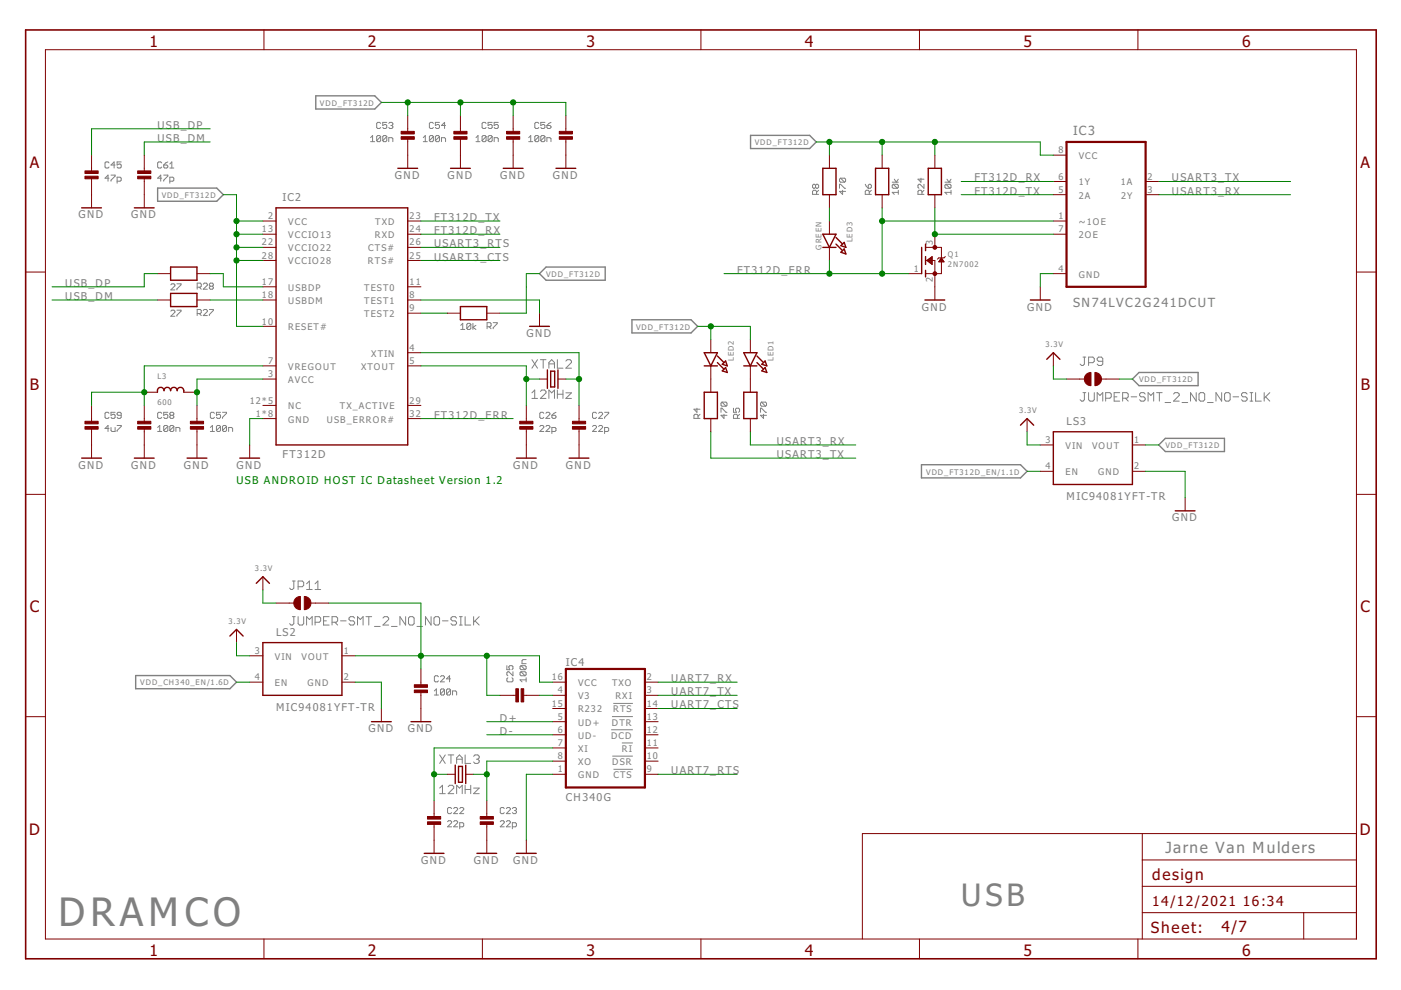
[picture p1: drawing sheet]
<svg xmlns="http://www.w3.org/2000/svg" width="297mm" height="210mm" viewBox="0 0 297 210" stroke-linecap="round" stroke-linejoin="round" font-family="sans-serif">
<g fill="none" stroke="#808080" stroke-width=".21">
<path d="M23.1 37.8h-.8l.6-.7v1.3M23.1 34.5l-.2-.2h-.4l-.2 .2v.9l.2 .2h.4l.2-.2M23.5 37.1h.9v.2l-.9 .9v.2M24.4 35h-.9l.7-.7v1.3M24.8 38.4h.7l.2-.2v-.4l-.2-.2h-.7v1.2M25.7 34.3h-.9v.7l.5-.2 .4 .2v.4l-.2 .2h-.5l-.2-.2M34.3 37.8h-.9l.7-.7v1.3M34.3 34.5l-.2-.2h-.4l-.3 .2v.9l.3 .2h.4l.2-.2M34.7 35h.7l.2 .4-.2 .2h-.5l-.2-.2zM34.7 37.1h.9v.2l-.9 .9v.2M35.6 34.3l-.9 .7M36 38.4h.6l.3-.2v-.4l-.3-.2h-.6v1.2"/>
<path d="M36 35.6h.9M36 34.8l.4-.5v1.3M78.6 29.2l.4-.5v1.3M78.6 30h.8M80.7 29v.8l-.2 .2h-.4l-.2-.2M80.7 26.2l-.2-.2h-.4l-.2 .2v.8l.2 .2h.4l.2-.2M80.7 29l-.2-.3h-.4l-.2 .3v.8M80.7 29l-.8 .8M82 29v.8l-.2 .2h-.4l-.2-.2M82 29l-.2-.3h-.4l-.2 .3v.8M82 26h-.8v.6l.4-.2 .4 .2v.4l-.2 .2h-.4l-.2-.2M82 29l-.8 .8"/>
<path d="M82.4 30v-.8h.7l.2 .2v.6M82.4 26.2l.2-.2h.5l.2 .2-.2 .4M82.9 26.6h.2M83.1 26.6l.2 .2-.2 .4h-.5l-.2-.2M89.7 30h.9M89.7 29.2l.5-.5v1.3M91.9 29v.8l-.2 .2h-.5l-.2-.2M91.9 29l-.2-.3h-.5l-.2 .3v.8M91.9 26.2l-.2-.2h-.5l-.2 .2v.8l.2 .2h.5l.2-.2M91.9 29l-.9 .8M93.2 29v.8l-.2 .2h-.5l-.2-.2M93.2 29l-.2-.3h-.5l-.2 .3v.8"/>
<path d="M93.2 26h-.9v.6l.5-.2 .4 .2v.4l-.2 .2h-.5l-.2-.2M93.2 29l-.9 .8M93.6 30v-.8h.7l.2 .2v.6M94.5 26.6h-.9l.7-.6v1.2M100.9 30h.9M100.9 29.2l.4-.5v1.3M103.1 29v.8l-.3 .2h-.4l-.2-.2M103.1 29l-.3-.3h-.4l-.2 .3v.8M103.1 26.2l-.3-.2h-.4l-.2 .2v.8l.2 .2h.4l.3-.2M103.1 29l-.9 .8M104.4 29v.8l-.3 .2h-.4l-.2-.2M104.4 29l-.3-.3h-.4l-.2 .3v.8"/>
<path d="M104.4 26h-.9v.6l.4-.2 .5 .2v.4l-.3 .2h-.4l-.2-.2M104.4 29l-.9 .8M104.8 30v-.8h.6l.2 .2v.6M105.6 26h-.8v.6l.4-.2 .4 .2v.4l-.2 .2h-.4l-.2-.2M112.1 30h.8M112.1 29.2l.4-.5v1.3M114.2 26.2l-.2-.2h-.4l-.2 .2v.8l.2 .2h.4l.2-.2M114.2 29l-.2-.3h-.4l-.2 .3v.8M114.2 29v.8l-.2 .2h-.4l-.2-.2M114.2 29l-.8 .8M115.5 29v.8l-.2 .2h-.4l-.2-.2M115.5 29l-.2-.3h-.4l-.2 .3v.8"/>
<path d="M115.5 26h-.8v.6l.4-.2 .4 .2v.4l-.2 .2h-.4l-.2-.2M115.5 29l-.8 .8M116 30v-.8h.6l.2 .2v.6M116 26.6h.6l.2 .4-.2 .2h-.4l-.2-.2zM116.8 26l-.8 .6M172.9 39.3l-.2-.2-.4 .2v.4l.2 .2 .4-.2M172.9 39.3l.2-.2 .5 .2v.4l-.3 .2-.4-.2M172.9 39.3v.4M178 39.9v-.8h.2l.9 .8h.2M178.2 37.8l-.2 .2v.4l.2 .2h.9M178.2 37.8h.9l.2 .2v.4l-.2 .2M178.2 37.8l.9 .8"/>
<path d="M183.5 39.1l.6 .8M184.1 39.3l.4-.2 .2 .2v.4l-.2 .2h-.4zM189.2 38.6h1.3M189.4 39.1h.8l.3 .2v.4l-.3 .2M189.4 39.1l-.2 .2v.4l.2 .2h.8M189.4 39.1l.8 .8M189.6 38l.4 .6 .5-.6M195.3 37.8v.8l-.7-.6h1.3M195.9 39.1v.8l-.8-.8h-.3l-.2 .2v.4l.2 .2M200.3 38.6h1.3M200.6 39.1l-.3 .2v.4l.3 .2h.8M200.6 39.1h.8l.2 .2v.4l-.2 .2"/>
<path d="M200.6 39.1l.8 .8M200.8 38l.4 .6 .4-.6M173.1 41.2v-.6l-.2-.3h-.4l-.2 .3v.6h1.3M173.6 40.3l-.5 .5M178.6 40.3v.9l-.6-.6h1.3M184.3 41.2v-.6l-.2-.3h-.4l-.2 .3v.6h1.2M184.7 40.3l-.4 .5M190.5 40.8h-1.3l.4 .4M190.5 40.3v.9M195.5 41.2v-.6l-.2-.3h-.5l-.2 .3v.6h1.3M195.9 40.3l-.4 .5M201.6 40.8h-1.3l.5 .4"/>
<path d="M201.6 40.3v.9M36.2 66l.2-.2h.5l.2 .2v.2l-.9 .9h.9M36.2 60.4l.2-.2h.5l.2 .2v.2l-.9 .9h.9M37.5 65.8h.9v.2l-.9 .8v.3M37.5 60.2h.9v.2l-.9 .9v.2M41.8 60.9h.7l.2-.2v-.4l-.2-.3h-.7v1.3M41.8 66.5h.7l.2-.2v-.5l-.2-.2h-.7v1.3M42.2 66.5l.5 .4M42.2 60.9l.5 .4M43.1 65.8l.2-.2h.5l.2 .2v.3l-.9 .8h.9M43.1 60.3l.2-.3h.5l.2 .3v.2l-.9 .8h.9M44.4 65.6h.8v.2l-.8 .9v.2"/>
<path d="M44.6 60.7l-.2-.2 .2-.5h.4l.2 .3-.2 .4M44.6 60.7l-.2 .2 .2 .4h.4l.2-.2-.2-.4M44.6 60.7h.4M97.7 69l.4-.4v1.2M97.7 69.8h.9M99.8 68.8v.8l-.2 .2h-.4l-.2-.2M99.8 68.8l-.2-.2h-.4l-.2 .2v.8M99.8 68.8l-.8 .8M100.3 68.6v1.2M100.9 69l-.6 .4 .6 .4M103.3 69.3h.6l.2-.2v-.5l-.2-.2h-.6v1.3M103.7 69.3l.4 .4"/>
<path d="M104.6 68.4h.8v.2l-.8 .9v.2M112.8 76.3l1.2 1.8M114 76.3l-1.2 1.8M114.6 76.3h1.2M115.2 76.3v1.8M116.4 78.1v-1.2l.6-.6 .6 .6v1.2M116.4 77.2h1.2M118.2 76.3v1.8h1.2M120 76.6l.3-.3h.6l.3 .3v.3l-1.2 1.2h1.2M229.6 75.7h.6M229.9 75.7v1.5l-.3 .3h-.3l-.3-.3M230.8 76.9h.9l.3-.3v-.6l-.3-.3h-.9v1.8"/>
<path d="M233.8 76.6h-.9l-.3-.3v-.3l.3-.3h.6l.3 .3v1.2l-.3 .3h-.6l-.3-.3M23.1 87.6l-.2-.2h-.4l-.2 .2v.9l.2 .2h.4l.2-.2M23.1 90.8h-.8l.6-.6v1.3M23.5 90.6v.7l.2 .2h.7v-.9M24.4 87.4h-.9v.7l.5-.3 .4 .3v.4l-.2 .2h-.5l-.2-.2M24.8 90.2h.9v.2l-.9 .9v.2M25.7 88.1h-.7l-.2-.3 .2-.4h.5l.2 .2v.9l-.2 .2h-.5l-.2-.2M33.4 91.5h.9M33.4 90.6l.5-.4v1.3M34.3 87.6l-.2-.2h-.4l-.3 .2v.9l.3 .2h.4l.2-.2M35.6 87.4h-.9v.7l.4-.3 .5 .3v.4l-.2 .2h-.5l-.2-.2M35.6 90.4v.9l-.2 .2h-.5l-.2-.2"/>
<path d="M35.6 90.4l-.2-.2h-.5l-.2 .2v.9M35.6 90.4l-.9 .9M36.2 88.1h.4M36.2 88.1l-.2-.3 .2-.4h.4l.3 .2-.3 .5M36.2 88.1l-.2 .2 .2 .4h.4l.3-.2-.3-.4M36.9 90.4v.9l-.3 .2h-.4l-.2-.2M36.9 90.4l-.3-.2h-.4l-.2 .2v.9M36.9 90.4l-.9 .9M37.3 91.5v-.9h.6l.2 .2v.7M44.6 91.5h.9M44.6 90.6l.4-.4v1.3M45.5 87.6l-.2-.2h-.5l-.2 .2v.9l.2 .2h.5l.2-.2"/>
<path d="M46.8 87.4h-.9v.7l.4-.3 .5 .3v.4l-.3 .2h-.4l-.2-.2M46.8 90.4v.9l-.3 .2h-.4l-.2-.2M46.8 90.4l-.3-.2h-.4l-.2 .2v.9M46.8 90.4l-.9 .9M47.2 87.4h.8v.2l-.8 .9v.2M48 90.4v.9l-.2 .2h-.4l-.2-.2M48 90.4l-.2-.2h-.4l-.2 .2v.9M48 90.4l-.8 .9M48.5 91.5v-.9h.6l.2 .2v.7M112.8 83.3l.6-.6v1.8M112.8 84.5h1.2M114.4 90.4l.3-.2h.4l.2 .2v.2l-.9 .9h.9"/>
<path d="M114.6 83l.3-.3h.6l.3 .3v.3l-1.2 1.2h1.2M115.3 87.6l-.2-.2h-.4l-.3 .2v.9l.3 .2h.4l.2-.2M115.7 87.6l.3-.2h.4l.2 .2v.2l-.9 .9h.9M115.7 90.4l.3-.2h.4l.2 .2v.2l-.9 .9h.9M116.4 84.5v-1.8l.6 .6 .6-.6v1.8M117 88.1h.7l.2 .4-.2 .2h-.5l-.2-.2zM117 91.5h.7l.2-.2v-.5l-.2-.2h-.7v1.3M117.9 87.4l-.9 .7M118.2 82.7v1.8M118.2 83.6h1.2M119.4 82.7v1.8M120 83.3h1.2l-1.2 1.2h1.2"/>
<path d="M125.6 90.4l.2-.2h.5l.2 .2v.2l-.9 .9h.9M126.5 87.6l-.2-.2h-.5l-.2 .2v.9l.2 .2h.5l.2-.2M126.9 87.6l.2-.2h.5l.2 .2v.2l-.9 .9h.9M126.9 90.4l.2-.2h.5l.2 .2v.2l-.9 .9h.9M128.2 87.4h.9v.2l-.9 .9v.2M128.2 91.5h.6l.3-.2v-.5l-.3-.2h-.6v1.3M147.8 86.6v.8l-.7-.6h1.3M148 88.7v-.6l-.2-.3h-.5l-.2 .3v.6h1.3M148.4 87.8l-.4 .5M152.9 87.4v-.8h.2l.8 .8h.2M153.1 85.3l-.2 .2v.4l.2 .2h.8M153.1 85.3h.8l.2 .2v.4l-.2 .2"/>
<path d="M153.1 85.3l.8 .8M153.5 87.8v.9l-.6-.6h1.2M155.5 86.6v.8h.6l-.2-.4 .2-.4h.5l.2 .2v.4l-.2 .2M156.4 88.7v-.6l-.3-.3h-.4l-.2 .3v.6h1.3M156.8 87.8l-.4 .5M161.2 87.4v-.8h.3l.8 .8h.2M161.5 85.3l-.3 .2v.4l.3 .2h.8M161.5 85.3h.8l.2 .2v.4l-.2 .2M161.5 85.3l.8 .8M161.9 87.8v.9l-.7-.6h1.3M229.6 83.2h.6M229.9 83.2v1.6l-.3 .2h-.3l-.3-.2"/>
<path d="M230.8 83.2v1.6l.3 .2h.6l.3-.2v-1.6M232.6 85v-1.8l.6 .6 .6-.6v1.8M234.4 84.4h.9l.3-.3v-.6l-.3-.3h-.9v1.8M236.2 84.1h.6M237.4 83.2h-1.2v1.8h1.2M238 84.4h.9l.3-.3v-.6l-.3-.3h-.9v1.8M238.6 84.4l.6 .6M239.8 84.1h1.2M242.8 83.5l-.3-.3h-.6l-.3 .3v.3l.3 .3h.6l.3 .3v.4l-.3 .2h-.6l-.3-.2M243.4 85v-1.8l.6 .6 .6-.6v1.8M245.2 83.2h1.2M245.8 83.2v1.8"/>
<path d="M247 85.3h1.2M248.8 83.5l.3-.3h.6l.3 .3v.3l-1.2 1.2h1.2M250.6 85.3h1.2M253.6 83.2v1.8l-1.2-1.8v1.8M254.2 83.5l.3-.3h.6l.3 .3v1.3l-.3 .2h-.6l-.3-.2zM256 85.3h1.2M259 83.2v1.8l-1.2-1.8v1.8M259.9 83.2h.6l.3 .3v1.3l-.3 .2h-.6l-.3-.2v-1.3zM261.4 84.1h1.2M264.4 83.5l-.3-.3h-.6l-.3 .3v.3l.3 .3h.6l.3 .3v.4l-.3 .2h-.6l-.3-.2M265 83.2h.6M265 85h.6"/>
<path d="M265.3 83.2v1.8M266.2 83.2v1.8h1.2M268 83.2v1.8M268.3 84.1l.9 .9M269.2 83.2l-1.2 1.2M62 130.7h.6M62 123.2h.6M62.3 130.7v1.5l-.3 .3h-.3l-.3-.3M62.3 123.2v1.5l-.3 .3h-.3l-.3-.3M63.2 130.7v1.5l.3 .3h.6l.3-.3v-1.5M63.2 124.4h.9l.3-.3v-.6l-.3-.3h-.9v1.8M65 132.5v-1.8l.6 .6 .6-.6v1.8"/>
<path d="M65 125h1.2M65 123.8l.6-.6v1.8M66.8 131.9h.9l.3-.3v-.6l-.3-.3h-.9v1.8M66.8 125h1.2M66.8 123.8l.6-.6v1.8M68.6 131.6h.6M69.8 130.7h-1.2v1.8h1.2M70.4 131.9h.9l.3-.3v-.6l-.3-.3h-.9v1.8M71 131.9l.6 .6M72.2 131.6h1.2M75.2 131l-.3-.3h-.6l-.3 .3v.3l.3 .3h.6l.3 .3v.3l-.3 .3h-.6l-.3-.3M75.8 132.5v-1.8l.6 .6 .6-.6v1.8"/>
<path d="M77.6 130.7h1.2M78.2 130.7v1.8M79.4 132.8h1.2M81.2 131l.3-.3h.6l.3 .3v.3l-1.2 1.2h1.2M83 132.8h1.2M86 130.7v1.8l-1.2-1.8v1.8M86.6 131l.3-.3h.6l.3 .3v1.2l-.3 .3h-.6l-.3-.3zM88.4 132.8h1.2M91.4 130.7v1.8l-1.2-1.8v1.8M92 131l.3-.3h.6l.3 .3v1.2l-.3 .3h-.6l-.3-.3zM93.8 131.6h1.2M96.8 131l-.3-.3h-.6l-.3 .3v.3l.3 .3h.6l.3 .3v.3l-.3 .3h-.6l-.3-.3"/>
<path d="M97.4 132.5h.6M97.4 130.7h.6M97.7 130.7v1.8M98.6 130.7v1.8h1.2M100.4 130.7v1.8M100.7 131.6l.9 .9M101.6 130.7l-1.2 1.2M111.5 139.8h-.6l-.2 .3v.6h.8M92.1 146.5l.4-.4v1.3M92.1 147.4h.9M93 143.5l-.3-.2h-.4l-.2 .2v.9l.2 .2h.4l.3-.2M93.4 143.5l.2-.2h.4l.2 .2v.2l-.8 .9h.8"/>
<path d="M94.2 146.3v.9l-.2 .2h-.4l-.2-.2M94.2 146.3l-.2-.2h-.4l-.2 .2v.9M94.2 146.3l-.8 .9M95.5 146.3v.9l-.2 .2h-.4l-.2-.2M95.5 146.3l-.2-.2h-.4l-.2 .2v.9M95.5 146.3l-.8 .9M95.5 143.9h-.8l.6-.6v1.3M95.9 147.4v-.9h.7l.2 .2v.7M107.5 141.1v.9h.6l-.2-.4 .2-.5h.4l.3 .3v.4l-.3 .2M107.7 143.7l-.2 .2v.5l.2 .2h.8l.3-.2v-.5l-.3-.2M108.8 142.4v.9l-.9-.9h-.2l-.2 .2v.5l.2 .2M110.5 141.1h.8l.2 .3v.4l-.2 .2"/>
<path d="M110.5 142.4h.8l.2 .2v.5l-.2 .2M110.5 142.4l-.2 .2v.5l.2 .2h.8M110.5 141.1l-.2 .3v.4l.2 .2h.8M110.5 142.4l.8 .9M110.5 141.1l.8 .9M111.5 144.1h-1.2l.4 .5M111.5 143.7v.9M129.6 154.7h4.6M129.8 151.9h4.4M130 149.1h4.2M131.8 157.5h2.4M93.2 167.1l.6-.6v1.8"/>
<path d="M93.2 168.3h1.2M93.2 160.1l1.2 1.8M94.4 160.1l-1.2 1.8M94.9 174.2l.2-.2h.4l.3 .2v.2l-.9 .9h.9M95 166.8l.3-.3h.6l.3 .3v.3l-1.2 1.2h1.2M95 160.1h1.2M95.6 160.1v1.8M95.8 171.4l-.3-.2h-.4l-.2 .2v.9l.2 .2h.4l.3-.2M96.2 174.2l.2-.2h.4l.2 .2v.2l-.8 .9h.8M96.2 171.4l.2-.2h.4l.2 .2v.2l-.8 .9h.8M96.8 161.9v-1.2l.6-.6 .6 .6v1.2M96.8 168.3v-1.8l.6 .6 .6-.6v1.8"/>
<path d="M96.8 161h1.2M97.5 175.3h.6l.2-.2v-.5l-.2-.2h-.6v1.3M97.5 171.4l.2-.2h.4l.2 .2v.2l-.8 .9h.8M98.6 160.1v1.8h1.2M98.6 166.5v1.8M98.6 167.4h1.2M99.8 166.5v1.8M100.4 167.1h1.2l-1.2 1.2h1.2M100.4 160.4l.3-.3h.6l.3 .3v.3l-.3 .3M101 161h.3M101.3 161l.3 .3v.3l-.3 .3h-.6l-.3-.3M106.1 174.2l.2-.2h.4l.2 .2v.2l-.8 .9h.8"/>
<path d="M106.9 171.4l-.2-.2h-.4l-.2 .2v.9l.2 .2h.4l.2-.2M107.4 174.2l.2-.2h.4l.2 .2v.2l-.8 .9h.8M107.4 171.4l.2-.2h.4l.2 .2v.2l-.8 .9h.8M108.6 175.3h.7l.2-.2v-.5l-.2-.2h-.7v1.3M108.6 171.4l.3-.2h.4l.2 .2-.2 .5M109.1 171.9h.2M109.3 171.9l.2 .2-.2 .4h-.4l-.3-.2M129.8 160.3h4.4M130.1 163.1h4.1"/>
</g>
<path d="M33.4 39.9h12.6l1.3 1.4-1.3 1.4h-12.6zM67 20.3h12.5l1.4 1.4-1.4 1.4h-12.5zM159.1 28.7h12.6l1.4 1.4-1.4 1.4h-12.6zM114.4 58l1.4-1.4h12.5v2.8h-12.5zM134 67.8h12.5l1.4 1.4-1.4 1.4h-12.5zM195.4 98.5h21l1.4 1.4-1.4 1.4h-21zM240.1 80.4l1.4-1.4h12.5v2.8h-12.5zM245.7 94.3l1.4-1.4h12.5v2.8h-12.5zM28.8 143.2h19.9l1.4 1.4-1.4 1.4h-19.9z" fill="none" stroke="#808080" stroke-width=".3"/>
<path d="M226.1 30.1h16.8v30.7h-16.8zM120 141.8h16.7v25.2h-16.7z" fill="none" stroke="#800000" stroke-width=".47"/>
<g fill="none" stroke="#800000" stroke-width=".21">
<path d="M9.6 10.5h278v188.6h-278zM56 6.3v4.2M102.3 6.3v4.2M148.6 6.3v4.2M194.9 6.3v4.2M241.3 6.3v4.2M19.4 32.9v3.6M19.4 37.6v6.5M30.6 32.9v3.6M30.6 37.6v6.5M86.4 24.5v3.6M86.4 29.3v6.4"/>
<path d="M97.6 24.5v3.6M97.6 29.3v6.4M108.8 24.5v3.6M108.8 29.3v6.4M120 24.5v3.6M120 29.3v6.4M175.9 32.9v2.8M187 32.9v2.8M198.2 32.9v2.8M223.3 32.9h2.8M223.3 38.5h2.8M242.9 38.5h2.8"/>
<path d="M5.4 57.7h4.2M33.4 58h2.8M41.8 58h2.8M55.7 46.9h2.8M55.7 49.7h2.8M55.7 52.5h2.8M55.7 55.2h2.8M86.4 46.9h2.8M86.4 49.7h2.8M86.4 52.5h2.8M86.4 55.2h2.8M175.9 41.3v2.8"/>
<path d="M175.9 46.9v2.8M175.9 52.5v2.7M187 41.3v2.8M192.6 58h2.8M196.2 52.5h3.4v5.5h-3.4M196.2 55.2h2v8.4M196.5 55.2l1.1-.8v1.7zM196.6 55.2h1M196.7 55.3h.9M196.7 55.1h.9M196.8 55.5h.8M196.9 54.9h.7"/>
<path d="M197 55.6h.6M197.1 54.8h.5M197.2 55.7h.4M197.3 54.7h.3M197.4 55.9h.2M197.5 54.5h.1M197.6 56h.1M198.2 41.3v2.8M198.2 49.7v2.8M199.2 55.3h.8M199.2 55.2h.7M199.3 55.1h.6"/>
<path d="M199.4 54.9h.4M199.5 54.8h.2M199.6 54.7l.6 .8h-1.2zM200.4 54.4l-.2 .3h-1.2l-.2 .2M223.3 46.9h2.8M223.3 49.7h2.8M223.3 41.3h2.8M223.3 58h2.8M242.9 41.3h2.8M287.6 57.7h4.2M33.4 63.6h2.8M41.8 63.6h2.8"/>
<path d="M55.7 60.8h2.8M55.7 63.6h2.8M55.7 77.6h2.8M55.7 69.2h2.8M86.4 60.8h2.8M86.4 63.6h2.8M86.4 66.4h2.8M86.4 77.6h2.8M86.4 74.8h2.8M94.8 66.4h2.8M103.2 66.4h2.8M114.4 66.4v2.8"/>
<path d="M150.7 72v2.8M150.7 77.6v5.6M159.1 72v2.8M159.1 77.6v5.6M220.6 60.8v2.8M223.3 74.8v2.8M19.4 86v3.6M19.4 90.7v6.4M30.6 83.2h2.8M30.6 86v3.6M30.6 90.7v6.4M39 83.2h2.8"/>
<path d="M41.8 86v3.6M41.8 90.7v6.4M52.9 94.3v2.8M55.7 88.8h2.8M55.7 86h2.8M55.7 80.4h2.8M86.4 88.8h2.8M86.4 86h2.8M111.6 86v3.6M111.6 90.7v6.4M114.4 80.4h1.7M118.3 80.4h1.7"/>
<path d="M122.8 86v3.6M122.8 90.7v6.4M150.7 88.8v2.7M159.1 88.8v2.7M217.8 88.8v2.7M220.6 94.3h2.7M220.6 99.9h2.7M226.1 80.4h3.8M233.5 80.4h3.8M240.1 94.3h2.8M240.1 99.9h2.8M5.4 104.8h4.2"/>
<path d="M251.3 105.5v2.8M287.6 104.8h4.2M50.1 133.5v2.7M52.9 139h2.8M55.7 122.3v2.8M58.5 127.9h3.8M65.9 127.9h3.8M72.5 139h2.8M5.4 152h4.2M52.9 144.6h2.8M72.5 144.6h2.8M80.9 150.2v2.8"/>
<path d="M89.2 141.8v3.7M89.2 146.6v6.4M106 147.4h3.6M110.8 147.4h3.6M117.2 155.8h2.8M117.2 153h2.8M117.2 158.6h2.8M117.2 150.2h2.8M117.2 147.4h2.8M117.2 144.6h2.8M136.7 155.8h2.8M136.7 153h2.8"/>
<path d="M136.7 158.6h2.8M136.7 150.2h2.8M136.7 147.4h2.8M136.7 144.6h2.8M287.6 152h4.2M92 169.8v3.6M92 174.5v6.4M94.8 164.2h1.7M98.7 164.2h1.7M103.2 169.8v3.6M103.2 174.5v6.4M111.6 178.1v2.8"/>
<path d="M117.2 164.2h2.8M117.2 161.4h2.8M136.7 164.2h2.8M136.7 161.4h2.8M242.2 176.7v22.4M287.6 176.7h-104.8v22.4M56 199.1v4.2M102.3 199.1v4.2M148.6 199.1v4.2M194.9 199.1v4.2M241.3 199.1v4.2M242.2 193.5h45.4"/>
<path d="M242.2 187.9h45.4M242.2 182.3h45.4M276.4 193.5v5.6"/>
</g>
<g fill="none" stroke="#800000" stroke-width=".3">
<path d="M84.3 35.7h4.2M95.5 35.7h4.2M106.7 35.7h4.2M117.9 35.7h4.2M174.5 35.7h2.7v5.6h-2.7zM185.6 35.7h2.8v5.6h-2.8zM196.8 35.7h2.8v5.6h-2.8zM17.3 44.1h4.2M28.5 44.1h4.2M36.2 56.6h5.6v2.8h-5.6zM58.5 44.1h27.9v50.2h-27.9zM174.5 49.7h2.7l-1.3 2.8z"/>
<path d="M174.5 52.5h2.7M177.2 51.8l1.4 1.3M177.2 50.4l1.4 1.4M178.3 52.1l.7-.7 .3 1.1zM178.3 53.5l.7-.7 .3 1zM195.4 52.5v5.5M196.2 51.8v1.3M196.2 54.4v1.7M196.2 57.3v1.4M36.2 62.2h5.6v2.8h-5.6zM97.6 65h5.6v2.8h-5.6zM112.3 69.2h4.2"/>
<path d="M116.1 78.4v3.9M116.8 78.7h.8v3.3h-.8zM118.3 78.4v3.9M149.3 74.8h2.8l-1.4 2.8zM149.3 77.6h2.8M152.1 76.9l1.4 1.4M152.1 75.5l1.4 1.4M153.1 77.2l.7-.7 .4 1.1zM153.1 78.6l.7-.7 .4 1.1zM157.7 74.8h2.8l-1.4 2.8zM157.7 77.6h2.8M160.5 76.9l1.4 1.4"/>
<path d="M160.5 75.5l1.4 1.4M161.5 77.2l.7-.7 .4 1.1zM161.5 78.6l.7-.7 .4 1.1zM196.1 63.6h4.2M218.5 63.6h4.1M221.9 76.2l1.4-1.4 1.4 1.4M17.3 97.1h4.2M28.5 97.1h4.2M33.4 83.2a.73 .73 0 0 1 .5-1.1 .73 .73 0 0 1 .9 .7 .7 .7 0 0 1 .7-.7 .7 .7 0 0 1 .7 .7 .7 .7 0 0 1 .7-.7 .7 .7 0 0 1 .7 .7 .73 .73 0 0 1 .9-.7 .73 .73 0 0 1 .5 1.1M39.7 97.1h4.2M50.8 97.1h4.2M109.5 97.1h4.2"/>
<path d="M120.7 97.1h4.2M149.3 83.2h2.8v5.6h-2.8zM157.7 83.2h2.8v5.6h-2.8zM216.4 90.1l1.4-1.3 1.4 1.3M223.3 91.5h16.8v11.2h-16.8zM249.2 108.3h4.2M48.7 134.9l1.4-1.4 1.4 1.4M54.3 123.7l1.4-1.4 1.4 1.4M55.7 136.2h16.8v11.2h-16.8zM78.8 153h4.2M87.1 153h4.2M96.5 162.2v3.9"/>
<path d="M97.2 162.5h.8v3.4h-.8zM98.7 162.2v3.9M89.9 180.9h4.2M101.1 180.9h4.2M109.5 180.9h4.2"/>
</g>
<g fill="#800000" stroke="#800000" stroke-width=".21">
<path d="M90.6 174.2h2.8v.6h-2.8z"/>
<path d="M90.6 173.1h2.8v.6h-2.8z"/>
<path d="M101.8 174.2h2.8v.6h-2.8z"/>
<path d="M101.8 173.1h2.8v.6h-2.8z"/>
<path d="M87.8 146.3h2.8v.6h-2.8z"/>
<path d="M87.8 145.2h2.8v.5h-2.8z"/>
<path d="M110.5 146h.5v2.8h-.5z"/>
<path d="M109.4 146h.5v2.8h-.5z"/>
<path d="M110.2 90.4h2.8v.6h-2.8z"/>
<path d="M110.2 89.3h2.8v.6h-2.8z"/>
<path d="M121.4 90.4h2.8v.6h-2.8z"/>
<path d="M121.4 89.3h2.8v.6h-2.8z"/>
<path d="M85 29h2.8v.5h-2.8z"/>
<path d="M85 27.9h2.8v.5h-2.8z"/>
<path d="M96.2 29h2.8v.5h-2.8z"/>
<path d="M96.2 27.9h2.8v.5h-2.8z"/>
<path d="M107.4 29h2.8v.5h-2.8z"/>
<path d="M107.4 27.9h2.8v.5h-2.8z"/>
<path d="M118.6 29h2.8v.5h-2.8z"/>
<path d="M118.6 27.9h2.8v.5h-2.8z"/>
<path d="M40.4 90.4h2.8v.6h-2.8z"/>
<path d="M40.4 89.3h2.8v.6h-2.8z"/>
<path d="M29.2 90.4h2.8v.6h-2.8z"/>
<path d="M29.2 89.3h2.8v.6h-2.8z"/>
<path d="M18 90.4h2.8v.6h-2.8z"/>
<path d="M18 89.3h2.8v.6h-2.8z"/>
<path d="M18 37.4h2.8v.5h-2.8z"/>
<path d="M18 36.2h2.8v.6h-2.8z"/>
<path d="M29.2 37.4h2.8v.5h-2.8z"/>
<path d="M29.2 36.2h2.8v.6h-2.8z"/>
</g>
<path d="M5.4 6.3h286.4v197h-286.4z" fill="none" stroke="#800000" stroke-width=".34"/>
<g fill="#800000" stroke="#800000" stroke-width=".21">
<path d="M64.5 126.5a1.4 1.4 0 0 1 1.4 1.4 1.4 1.4 0 0 1-1.4 1.4z" fill-rule="evenodd"/>
<path d="M62.7 126.9l.5-.4h.5v2.8a1.4 1.4 0 0 1-1.3-.9 1.4 1.4 0 0 1 .3-1.5z" fill-rule="evenodd"/>
<path d="M232.1 79a1.4 1.4 0 0 1 1.4 1.4 1.4 1.4 0 0 1-1.4 1.4z" fill-rule="evenodd"/>
<path d="M230.3 79.4l1-.4v2.8a1.39 1.39 0 0 1-1.3-.9 1.39 1.39 0 0 1 .3-1.5z" fill-rule="evenodd"/>
<circle cx="198.2" cy="58" r=".4"/>
<circle cx="198.2" cy="52.5" r=".4"/>
</g>
<g fill="none" stroke="#008000" stroke-width=".21">
<path d="M44.6 30.1h-14v2.8M44.6 27.3h-25.2v5.6M80.9 21.7h39.1v2.8M86.4 21.7v2.8M97.6 21.7v2.8M108.8 21.7v2.8M173.1 30.1h47.5v2.8h2.7M175.9 30.1v2.8M187 30.1v2.8M198.2 30.1v2.8M203.8 38.5h19.5M245.7 38.5h27.9"/>
<path d="M33.4 58h-2.8v2.8h-19.6M44.6 58h2.7v2.8h8.4M47.3 41.3h2.8v27.9h5.6M50.1 52.5h5.6M50.1 55.2h5.6M50.1 46.9h5.6M50.1 49.7h5.6M89.2 52.5h16.8M89.2 55.2h16.8M89.2 46.9h16.8M89.2 49.7h16.8M114.4 58h-2.8v8.4h-5.6"/>
<path d="M153.5 58h39.1M175.9 44.1v2.8M175.9 55.2v2.8M187 46.9h36.3M187 44.1v13.9M198.2 44.1v5.6h25.1M203.8 41.3h19.5M223.3 58h-2.7v2.8M245.7 41.3h27.9M11 63.6h22.4M44.6 63.6h11.1M55.7 77.6h-25.1v8.4"/>
<path d="M89.2 77.6h22.4v8.4M89.2 63.6h25.2v2.8M89.2 74.8h33.6v11.2M89.2 66.4h5.6M147.9 69.2h11.2v2.8M150.7 69.2v2.8M223.3 77.6v2.8h2.8M30.6 83.2h-11.2v2.8M55.7 88.8h-2.8v5.5M55.7 80.4h-13.9v5.6M89.2 88.8h19.6M111.6 80.4h2.8"/>
<path d="M120 80.4h2.8M150.7 91.5v5.6h30.7M159.1 91.5v2.8h22.3M217.8 99.9h2.8M217.8 91.5v2.8h2.8M237.3 80.4h2.8M242.9 99.9h8.4v5.6M242.9 94.3h2.8M50.1 136.2v2.8h2.8M55.7 125.1v2.8h2.8M69.7 127.9h19.5v13.9M75.3 139h39.1v5.6h2.8"/>
<path d="M103.2 139v8.4h2.8M50.1 144.6h2.8M75.3 144.6h5.6v5.6M103.2 155.8h14M103.2 153h14M114.4 147.4h2.8M117.2 158.6h-25.2v11.2M139.5 144.6h16.8M139.5 147.4h16.8M139.5 150.2h16.8M92 164.2h2.8M100.4 164.2h2.8"/>
<path d="M117.2 164.2h-5.6v13.9M117.2 161.4h-14v8.4M139.5 164.2h16.8"/>
</g>
<g fill="#008000" stroke="#008000" stroke-width=".21">
<circle cx="92" cy="164.2" r=".55"/>
<circle cx="103.2" cy="164.2" r=".55"/>
<circle cx="122.8" cy="80.4" r=".55"/>
<circle cx="111.6" cy="80.4" r=".55"/>
<circle cx="30.6" cy="83.2" r=".55"/>
<circle cx="41.8" cy="83.2" r=".55"/>
<circle cx="198.2" cy="49.7" r=".55"/>
<circle cx="175.9" cy="58" r=".55"/>
<circle cx="187" cy="58" r=".55"/>
<circle cx="187" cy="46.9" r=".55"/>
<circle cx="89.2" cy="139" r=".55"/>
<circle cx="103.2" cy="139" r=".55"/>
<circle cx="50.1" cy="55.2" r=".55"/>
<circle cx="50.1" cy="52.5" r=".55"/>
<circle cx="50.1" cy="49.7" r=".55"/>
<circle cx="50.1" cy="46.9" r=".55"/>
<circle cx="108.8" cy="21.7" r=".55"/>
<circle cx="97.6" cy="21.7" r=".55"/>
<circle cx="86.4" cy="21.7" r=".55"/>
<circle cx="175.9" cy="30.1" r=".55"/>
<circle cx="187" cy="30.1" r=".55"/>
<circle cx="198.2" cy="30.1" r=".55"/>
<circle cx="150.7" cy="69.2" r=".55"/>
</g>
<text font-size="10" fill="#808080" x="12.4" y="196.3">DRAMCO</text>
<text font-size="7.9" fill="#808080" x="203.8" y="192.1">USB</text>
<g font-size="4" fill="#800000">
<text x="31.7" y="9.9">1</text>
<text x="78" y="9.9">2</text>
<text x="124.3" y="9.9">3</text>
<text x="170.7" y="9.9">4</text>
<text x="217" y="9.9">5</text>
<text x="263.3" y="9.9">6</text>
<text x="6.3" y="35.5">A</text>
<text x="288.5" y="35.5">A</text>
<text x="6.3" y="82.7">B</text>
<text x="288.5" y="82.7">B</text>
<text x="6.3" y="129.8">C</text>
<text x="288.5" y="129.8">C</text>
<text x="6.2" y="177">D</text>
<text x="288.3" y="177">D</text>
<text x="31.7" y="202.6">1</text>
<text x="78" y="202.6">2</text>
<text x="124.3" y="202.6">3</text>
<text x="170.7" y="202.6">4</text>
<text x="217" y="202.6">5</text>
<text x="263.3" y="202.6">6</text>
</g>
<text font-size="3.9" fill="#808080" x="247.1" y="180.9">Jarne Van Mulders</text>
<g font-size="3.9" fill="#800000">
<text x="244.3" y="186.5">design</text>
<text x="244" y="197.8">Sheet:</text>
<text x="259" y="197.7">4/7</text>
</g>
<g font-size="3.5" fill="#800000">
<text x="244.3" y="192.1">14/12/2021</text>
<text x="263.5" y="192.1">16:34</text>
</g>
<g font-size="3.2" fill="#808080">
<text x="227.5" y="28.7">IC3</text>
<text x="227.5" y="65">SN74LVC2G241DCUT</text>
</g>
<g font-size="2.8" fill="#808080">
<text x="33.4" y="27.3">USB_DP</text>
<text x="33.4" y="30.1">USB_DM</text>
<text x="83.7" y="37.9">GND</text>
<text x="94.9" y="37.9">GND</text>
<text x="106" y="37.9">GND</text>
<text x="117.2" y="37.9">GND</text>
<text x="206.6" y="41.3">FT312D_TX</text>
<text x="206.6" y="38.5">FT312D_RX</text>
<text x="248.5" y="41.3">USART3_RX</text>
<text x="248.5" y="38.5">USART3_TX</text>
<text x="16.6" y="46.3">GND</text>
<text x="27.8" y="46.3">GND</text>
<text x="59.9" y="42.7">IC2</text>
<text x="92" y="46.9">FT312D_TX</text>
<text x="92" y="52.4">USART3_RTS</text>
<text x="92" y="49.6">FT312D_RX</text>
<text x="92" y="55.2">USART3_CTS</text>
<text x="156.3" y="58">FT312D_ERR</text>
<text x="13.8" y="60.8">USB_DP</text>
<text x="13.8" y="63.6">USB_DM</text>
<text x="195.4" y="65.8">GND</text>
<text x="217.8" y="65.8">GND</text>
<text x="111.6" y="71.4">GND</text>
<text x="92" y="88.8">FT312D_ERR</text>
<text x="164.7" y="94.3">USART3_RX</text>
<text x="226.1" y="90.2">LS3</text>
<text x="16.6" y="99.4">GND</text>
<text x="27.8" y="99.4">GND</text>
<text x="39" y="99.4">GND</text>
<text x="50.2" y="99.4">GND</text>
<text x="59.9" y="97.1">FT312D</text>
<text x="108.8" y="99.4">GND</text>
<text x="120" y="99.4">GND</text>
<text x="164.7" y="97.1">USART3_TX</text>
<text x="226.1" y="106.1">MIC94081YFT-TR</text>
<text x="248.5" y="110.5">GND</text>
<text x="58.5" y="134.8">LS2</text>
<text x="120" y="141.1">IC4</text>
<text x="142.3" y="144.6">UART7_RX</text>
<text x="142.3" y="147.4">UART7_TX</text>
<text x="58.5" y="150.8">MIC94081YFT-TR</text>
<text x="78.1" y="155.2">GND</text>
<text x="86.5" y="155.2">GND</text>
<text x="106" y="155.8">D-</text>
<text x="106" y="153">D+</text>
<text x="142.3" y="150.2">UART7_CTS</text>
<text x="142.3" y="164.2">UART7_RTS</text>
<text x="120" y="169.8">CH340G</text>
<text x="89.3" y="183.2">GND</text>
<text x="100.4" y="183.2">GND</text>
<text x="108.8" y="183.2">GND</text>
</g>
<text font-size="2.8" fill="#008000" x="50.1" y="102.7">USB ANDROID HOST IC Datasheet Version 1.2</text>
<g font-size="2.3" fill="#808080">
<text x="224.5" y="32.5">8</text>
<text x="228.7" y="33.7">VCC</text>
<text x="224.5" y="40.9">5</text>
<text x="224.5" y="38.1">6</text>
<text x="228.7" y="39.3">1Y</text>
<text x="237.6" y="39.3">1A</text>
<text x="243.3" y="38.1">2</text>
<text x="243.3" y="40.9">3</text>
<text x="56.8" y="46.5">2</text>
<text x="61.1" y="47.7">VCC</text>
<text x="79.6" y="47.7">TXD</text>
<text x="86.8" y="46.5">23</text>
<text x="224.5" y="46.5">1</text>
<text x="228.7" y="47.7">~1OE</text>
<text x="228.7" y="42.1">2A</text>
<text x="237.7" y="42.1">2Y</text>
<text x="55.5" y="49.3">13</text>
<text x="55.5" y="52">22</text>
<text x="61.1" y="50.5">VCCIO13</text>
<text x="61.1" y="53.3">VCCIO22</text>
<text x="78.1" y="53.3">CTS#</text>
<text x="79.5" y="50.5">RXD</text>
<text x="86.8" y="49.3">24</text>
<text x="86.8" y="52">26</text>
<text x="197.8" y="52" transform="rotate(-90 197.8 52)">3</text>
<text x="224.5" y="49.3">7</text>
<text x="228.7" y="50.5">2OE</text>
<text x="55.5" y="54.8">28</text>
<text x="61.1" y="56.1">VCCIO28</text>
<text x="78" y="56.1">RTS#</text>
<text x="86.8" y="54.8">25</text>
<text x="193.7" y="57.6">1</text>
<text x="197.8" y="59.7" transform="rotate(-90 197.8 59.7)">2</text>
<text x="224.5" y="57.6">4</text>
<text x="228.7" y="58.9">GND</text>
<text x="55.5" y="60.4">17</text>
<text x="55.5" y="63.2">18</text>
<text x="61.1" y="61.7">USBDP</text>
<text x="61.1" y="64.5">USBDM</text>
<text x="77.2" y="61.7">TEST0</text>
<text x="77.2" y="64.4">TEST1</text>
<text x="86.8" y="60.4">11</text>
<text x="86.8" y="63.2">8</text>
<text x="55.5" y="68.8">10</text>
<text x="61.1" y="70">RESET#</text>
<text x="77.2" y="67.2">TEST2</text>
<text x="86.8" y="66">9</text>
<text x="56.8" y="77.2">7</text>
<text x="78.7" y="75.6">XTIN</text>
<text x="86.8" y="77.2">5</text>
<text x="86.8" y="74.4">4</text>
<text x="56.8" y="80">3</text>
<text x="61.1" y="78.4">VREGOUT</text>
<text x="61.1" y="81.2">AVCC</text>
<text x="76.6" y="78.4">XTOUT</text>
<text x="53" y="85.6">12*5</text>
<text x="54.3" y="88.4">1*8</text>
<text x="61.1" y="89.6">GND</text>
<text x="61.1" y="86.8">NC</text>
<text x="69.3" y="89.6">USB_ERROR#</text>
<text x="72.1" y="86.8">TX_ACTIVE</text>
<text x="86.8" y="85.6">29</text>
<text x="86.8" y="88.4">32</text>
<text x="221.7" y="94">3</text>
<text x="225.9" y="95.2">VIN</text>
<text x="231.5" y="95.2">VOUT</text>
<text x="240.5" y="94">1</text>
<text x="221.7" y="99.5">4</text>
<text x="225.9" y="100.8">EN</text>
<text x="232.8" y="100.8">GND</text>
<text x="240.5" y="99.5">2</text>
<text x="54" y="138.6">3</text>
<text x="58.3" y="139.9">VIN</text>
<text x="63.9" y="139.9">VOUT</text>
<text x="72.9" y="138.6">1</text>
<text x="54" y="144.2">4</text>
<text x="58.3" y="145.5">EN</text>
<text x="65.2" y="145.5">GND</text>
<text x="72.9" y="144.2">2</text>
<text x="117" y="149.8">15</text>
<text x="117" y="144.2">16</text>
<text x="118.3" y="147">4</text>
<text x="122.5" y="148.3">V3</text>
<text x="122.5" y="145.5">VCC</text>
<text x="129.8" y="145.5">TXO</text>
<text x="130.5" y="148.3">RXI</text>
<text x="137.1" y="149.8">14</text>
<text x="137.1" y="147">3</text>
<text x="137.1" y="144.2">2</text>
<text x="118.3" y="152.6">5</text>
<text x="118.3" y="155.4">6</text>
<text x="122.5" y="151">R232</text>
<text x="122.5" y="153.8">UD+</text>
<text x="129.7" y="153.8">DTR</text>
<text x="130" y="151">RTS</text>
<text x="137.1" y="155.4">12</text>
<text x="137.1" y="152.6">13</text>
<text x="118.3" y="158.2">7</text>
<text x="118.3" y="161">8</text>
<text x="122.5" y="156.6">UD-</text>
<text x="122.5" y="159.4">XI</text>
<text x="129.6" y="156.6">DCD</text>
<text x="131.8" y="159.4">RI</text>
<text x="137.1" y="161">10</text>
<text x="137.1" y="158.2">11</text>
<text x="118.3" y="163.8">1</text>
<text x="122.5" y="165">GND</text>
<text x="122.5" y="162.2">XO</text>
<text x="129.8" y="162.2">DSR</text>
<text x="130.1" y="165">CTS</text>
<text x="137.1" y="163.8">9</text>
</g>
<g font-size="2" fill="#808080">
<text x="67.8" y="22.4">VDD_FT312D</text>
<text x="160" y="30.8">VDD_FT312D</text>
<text x="34.3" y="42">VDD_FT312D</text>
<text x="174.2" y="52.9" transform="rotate(-90 174.2 52.9)">GREEN</text>
<text x="180.7" y="51.3" transform="rotate(-90 180.7 51.3)">LED3</text>
<text x="115.8" y="58.7">VDD_FT312D</text>
<text x="201" y="56.6">2N7002</text>
<text x="201" y="54.5">Q1</text>
<text x="134.9" y="69.9">VDD_FT312D</text>
<text x="155.6" y="76.5" transform="rotate(-90 155.6 76.5)">LED2</text>
<text x="164" y="76.5" transform="rotate(-90 164 76.5)">LED1</text>
<text x="221.7" y="73.7">3.3V</text>
<text x="33.4" y="80.4">L3</text>
<text x="241.5" y="81.1">VDD_FT312D</text>
<text x="33.4" y="86">600</text>
<text x="216.1" y="87.6">3.3V</text>
<text x="247.1" y="95">VDD_FT312D</text>
<text x="196.4" y="100.6">VDD_FT312D_EN/1.1D</text>
<text x="54" y="121.2">3.3V</text>
<text x="48.5" y="132.3">3.3V</text>
<text x="29.7" y="145.3">VDD_CH340_EN/1.6D</text>
</g>
</svg>
